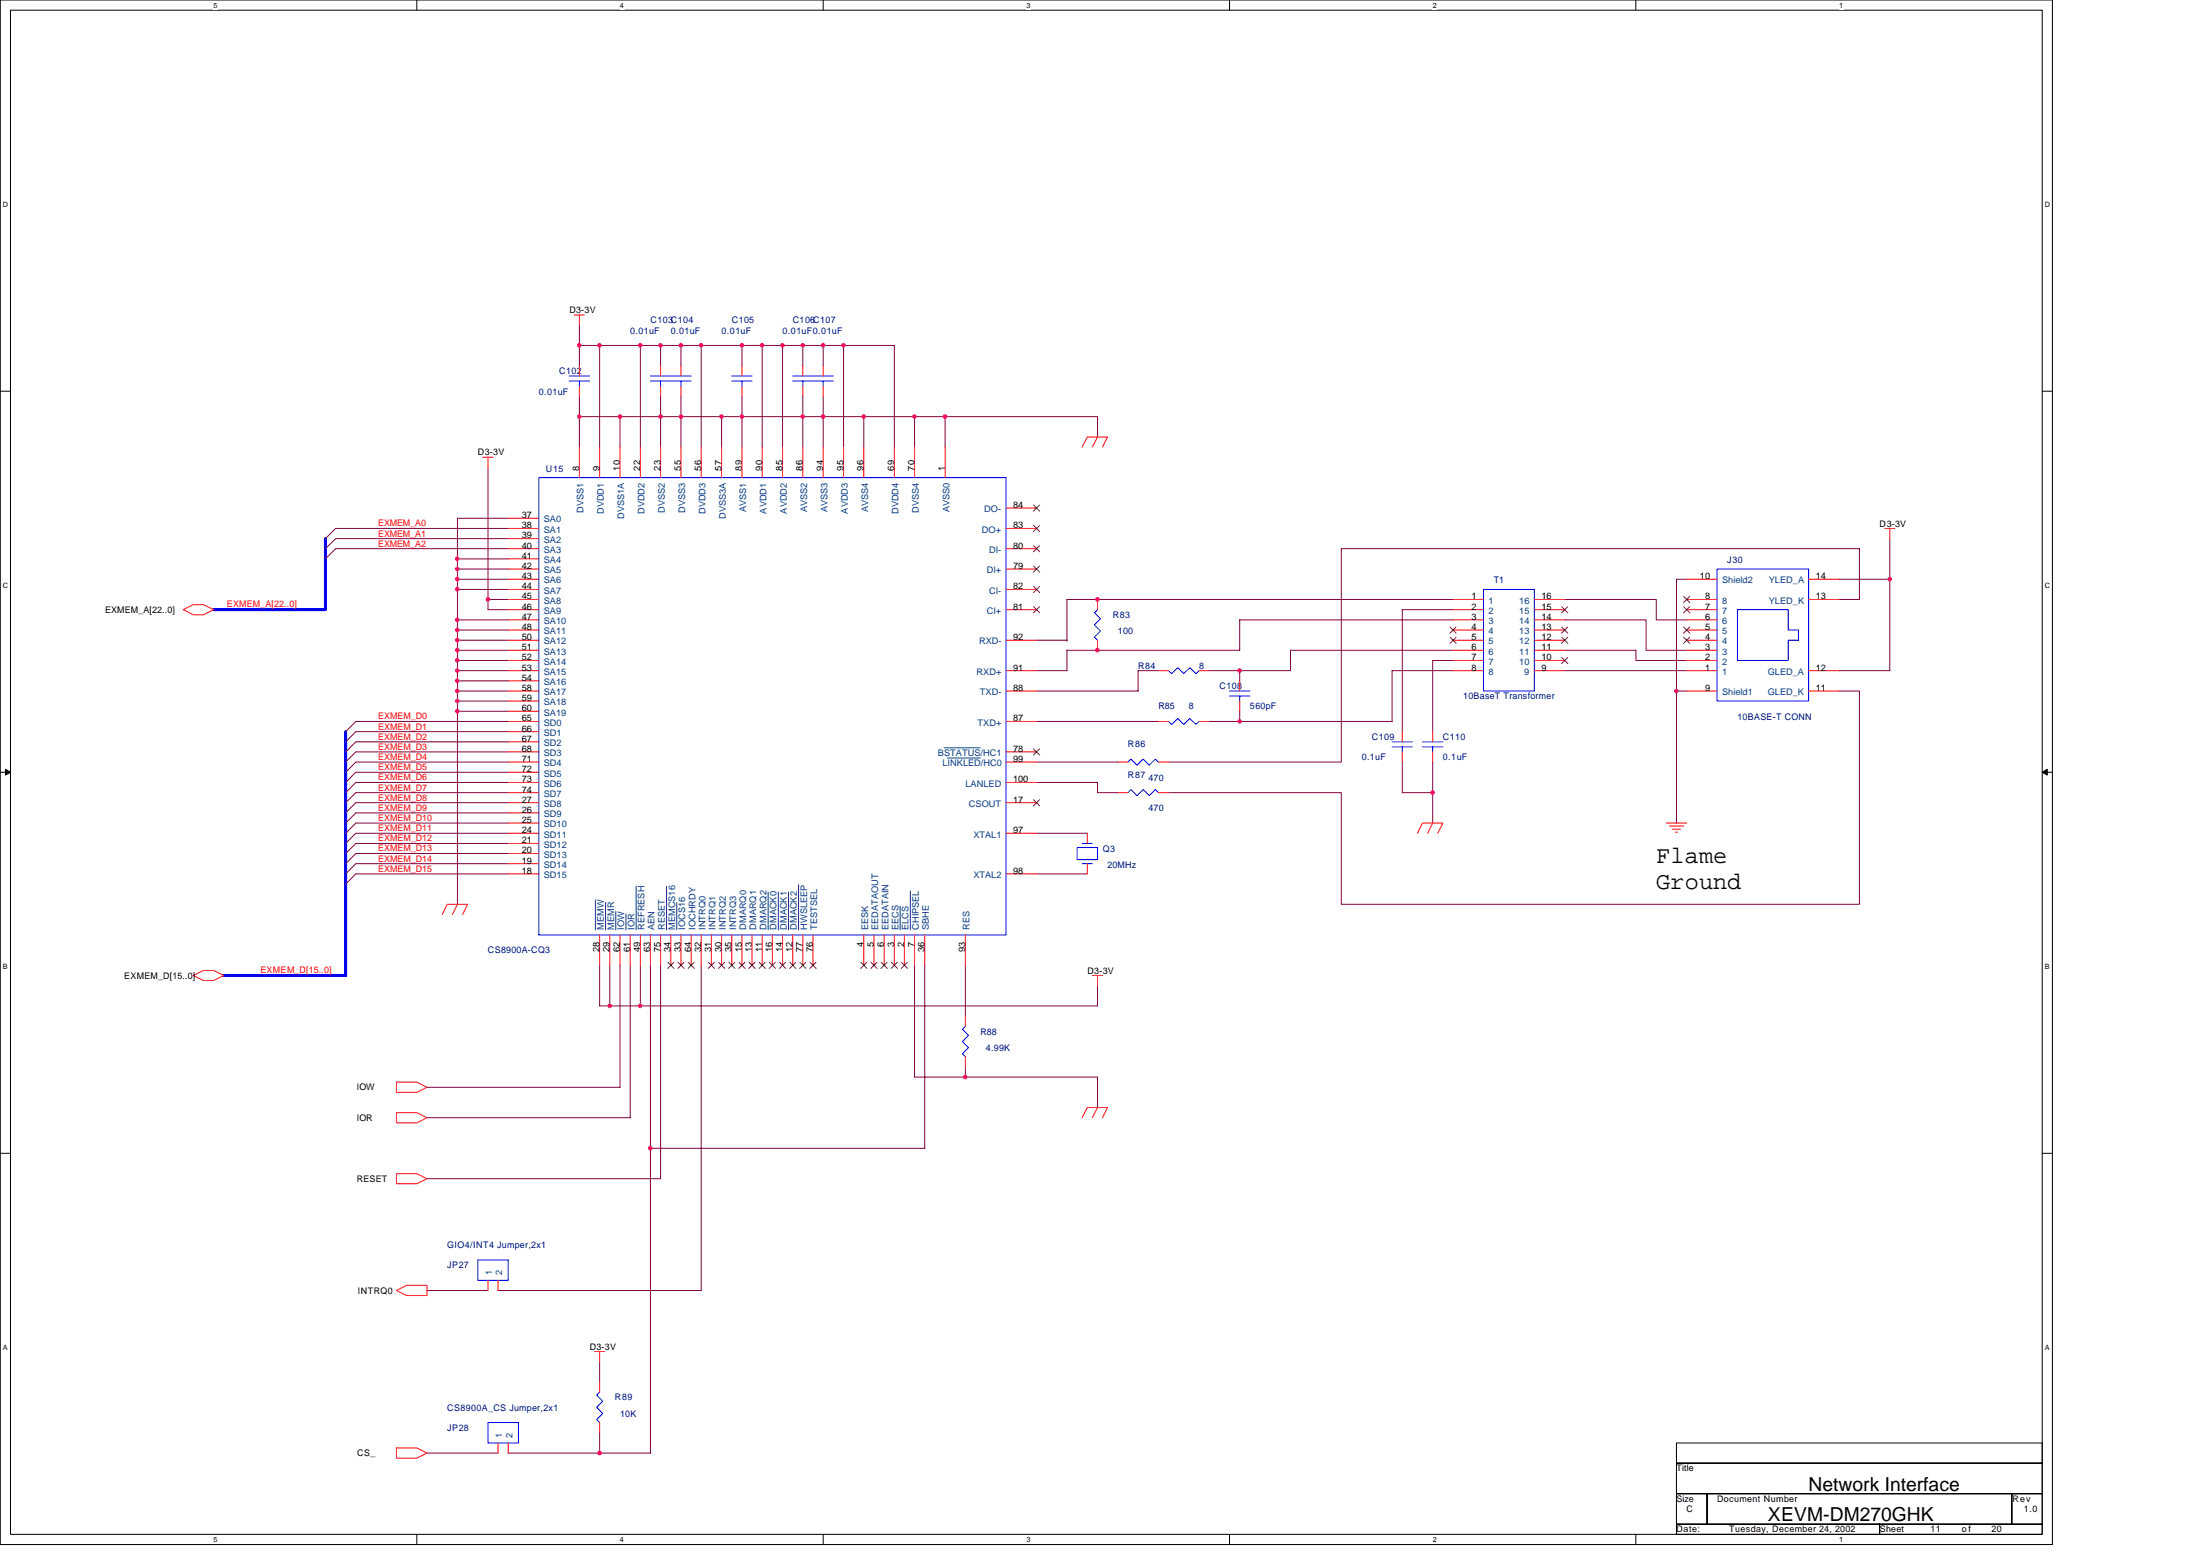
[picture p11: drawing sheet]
<svg xmlns="http://www.w3.org/2000/svg" width="297mm" height="210mm" viewBox="0 0 297 210" stroke-linecap="round" stroke-linejoin="round" font-family="sans-serif">
<path d="M0 0h277.1v208.5h-277.1zM1.4 1.4h274.3v205.7h-274.3z" fill="none" stroke="#000" stroke-width=".14"/>
<g fill="#fff">
<path d="M28.8 .1h.6v1.1h-.6z"/>
<path d="M28.8 207.3h.6v1.1h-.6z"/>
</g>
<path d="M56.3 0v1.4M56.3 207.1v1.4" fill="none" stroke="#000" stroke-width=".14"/>
<g fill="#fff">
<path d="M83.7 .1h.6v1.1h-.6z"/>
<path d="M83.7 207.3h.6v1.1h-.6z"/>
</g>
<path d="M111.1 0v1.4M111.1 207.1v1.4" fill="none" stroke="#000" stroke-width=".14"/>
<g fill="#fff">
<path d="M138.6 .1h.5v1.1h-.5z"/>
<path d="M138.6 207.3h.5v1.1h-.5z"/>
</g>
<path d="M166 0v1.4M166 207.1v1.4" fill="none" stroke="#000" stroke-width=".14"/>
<g fill="#fff">
<path d="M193.4 .1h.6v1.1h-.6z"/>
<path d="M193.4 207.3h.6v1.1h-.6z"/>
</g>
<path d="M220.9 0v1.4M220.9 207.1v1.4" fill="none" stroke="#000" stroke-width=".14"/>
<g fill="#fff">
<path d="M248.3 .1h.6v1.1h-.6z"/>
<path d="M248.3 207.3h.6v1.1h-.6z"/>
<path d="M.4 27.1h.7v1.1h-.7z"/>
<path d="M276.1 27.1h.7v1.1h-.7z"/>
<path d="M.4 78.5h.7v1.1h-.7z"/>
<path d="M276.1 78.5h.7v1.1h-.7z"/>
</g>
<path d="M0 52.8h1.4M275.7 52.8h1.4" fill="none" stroke="#000" stroke-width=".14"/>
<g fill="#fff">
<path d="M.4 130h.7v1.1h-.7z"/>
<path d="M276.1 130h.7v1.1h-.7z"/>
</g>
<path d="M0 104.2h1.4M275.7 104.2h1.4" fill="none" stroke="#000" stroke-width=".14"/>
<path d="M.7 103.8l.7 .4-.7 .4zM275.7 104.2l.7-.4v.8z" fill="#000" stroke="#000" stroke-width=".14"/>
<g fill="#fff">
<path d="M.4 181.4h.7v1.1h-.7z"/>
<path d="M276.1 181.4h.7v1.1h-.7z"/>
</g>
<path d="M0 155.7h1.4M275.7 155.7h1.4M226.4 194.8h49.3v2.7h-49.3zM226.4 197.5h49.3v4.1h-49.3zM226.4 201.6h4.1v4.1h-4.1zM226.4 205.7h27.4v1.4h-27.4zM230.5 201.6h41.1v4.1h-41.1zM253.8 205.7h21.9v1.4h-21.9zM271.6 201.6h4.1v4.1h-4.1z" fill="none" stroke="#000" stroke-width=".14"/>
<g fill="none" stroke="#800040" stroke-width=".14">
<path d="M78.2 56.2h70v2.8M78.2 46.6h24.7M78.2 43.9v5.5M78.2 53.5v6.8M81 46.6v13.7M83.7 56.2v4.1M86.5 46.6v13.7M89.2 46.6v2.8M89.2 53.5v6.8M91.9 46.6v2.8M91.9 53.5v6.8M94.7 46.6v13.7"/>
<path d="M97.4 56.2v4.1M100.2 46.6v2.8M100.2 53.5v6.8M102.9 46.6h2.8v13.7M102.9 46.6v13.7M105.7 46.6h15.1v13.7M108.4 46.6v2.8M108.4 53.5v6.8M111.1 46.6v2.8M111.1 53.5v6.8M113.9 46.6v13.7M116.6 56.2v4.1"/>
<path d="M123.5 56.2v4.1M127.6 56.2v4.1M61.8 79.6h6.8M61.8 75.4h6.8M61.8 78.2h6.8M61.8 76.8h6.8M65.9 63.1v17.8h2.7M68.6 71.3h-23.3l-1.4 1.4M68.6 72.7h-23.3l-1.4 1.4M68.6 74.1h-23.3l-1.4 1.3M68.6 70h-6.8v52.1M227.7 78.2h-1.3v32.9"/>
<path d="M248.3 78.2h6.9M255.2 72.7v17.8h-6.9M61.8 91.9h6.8M61.8 83.7h6.8M61.8 93.3h6.8M61.8 90.5h6.8M61.8 87.8h6.8M61.8 86.4h6.8M61.8 89.2h6.8M61.8 96h6.8M61.8 94.6h6.8M61.8 85h6.8"/>
<path d="M65.9 80.9v1.4h2.7M68.6 97.4h-20.6l-1.3 1.4M68.6 98.8h-20.6l-1.3 1.3M140 86.4h4.1M140 97.4h16.4M144.1 86.4h.1M156.4 90.5h-2.7v2.8h-13.7M167.4 90.5v1.4M167.4 96v1.4M196.2 83.7h-28.8v4.1h-23.3v2.7h-4.1M196.2 82.3h-6.9v16.5M196.2 87.8h-22v2.7h-10.9"/>
<path d="M196.2 90.5h-8.2v6.9h-24.7M196.2 80.9h-52.1v5.5M196.2 89.2h-2.8v9.6M211.3 80.9h12.3v2.8h4.1M211.3 83.7h10.9v4.1h5.5M211.3 87.8h9.6v1.4h6.8M211.3 90.5h16.4M226.4 93.3h1.3M248.3 80.9h2.8v-6.8h-70v28.8h-23.3M248.3 93.3h2.8v28.8h-70v-15.1h-23.3M68.6 101.5h-20.6l-1.3 1.4M68.6 100.1h-20.6l-1.3 1.4"/>
<path d="M68.6 105.6h-20.6l-1.3 1.4M68.6 104.2h-20.6l-1.3 1.4M68.6 102.9h-20.6l-1.3 1.3M68.6 107h-20.6l-1.3 1.4M68.6 111.1h-20.6l-1.3 1.4M68.6 109.7h-20.6l-1.3 1.4M68.6 108.4h-20.6l-1.3 1.3M68.6 112.5h-20.6l-1.3 1.4M68.6 116.6h-20.6l-1.3 1.4M68.6 115.2h-20.6l-1.3 1.4M68.6 113.9h-20.6l-1.3 1.3M68.6 118h-20.6l-1.3 1.3"/>
<path d="M140 105.6h8.2v1.4h2.7M140 112.5h6.8M140 118h6.8M140 102.9h10.9M189.3 102.9v4.1h4.1M193.4 102.9v8.2M81 130.3v5.5h67.2v-2.7M82.3 130.3v5.5M83.7 130.3v16.5h-26M85.1 130.3v20.6h-27.4M86.5 130.3v5.5M87.8 130.3v65.9h-19.2"/>
<path d="M89.2 130.3v28.8h-31.5M94.7 130.3v43.9h-27.5M123.5 130.3v15.1h24.7v4.1M124.9 130.3v24.7h-37.1M130.3 130.3v6.9M130.3 144v1.4M57.7 174.2h8.2M57.7 196.2h9.5M81 183.8v2.7M81 193.4v2.8"/>
</g>
<path d="M43.9 72.7v9.6h-15.1M46.7 98.8v32.9h-16.5" fill="none" stroke="#00f" stroke-width=".4"/>
<g fill="none" stroke="#f00" stroke-width=".14">
<path d="M77.5 42.5h1.4M78.2 42.5v1.4M78.2 49.4v1.4M78.2 52.1v1.4M89.2 49.4v1.4M89.2 52.1v1.4M91.9 49.4v1.4M91.9 52.1v1.4M100.2 49.4v1.4M100.2 52.1v1.4M108.4 49.4v1.4M108.4 52.1v1.4"/>
<path d="M111.1 49.4v1.4M111.1 52.1v1.4M148.2 59l-.7 1.3M65.2 61.7h1.4M65.9 61.7v1.4M68.6 71.3h4.1M68.6 78.2h4.1M68.6 70h4.1M68.6 72.7h4.1M68.6 74.1h4.1M68.6 75.4h4.1M68.6 76.8h4.1"/>
<path d="M68.6 79.6h4.1M78.2 60.3v4.2M81 60.3v4.2M83.7 60.3v4.2M86.5 60.3v4.2M89.2 60.3v4.2M91.9 60.3v4.2M94.7 60.3v4.2M97.4 60.3v4.2M100.2 60.3v4.2M102.9 60.3v4.2M105.7 60.3v4.2"/>
<path d="M108.4 60.3v4.2M111.1 60.3v4.2M113.9 60.3v4.2M116.6 60.3v4.2M120.8 60.3v4.2M123.5 60.3v4.2M127.6 60.3v4.2M135.8 71.3h4.2M135.8 74.1h4.2M135.8 76.8h4.2M135.8 79.6h4.2M135.8 68.6h4.2"/>
<path d="M146.1 60.3l.7-1.3h2.7l-.6 1.3M227.7 78.2h4.1M244.2 78.2h4.1M254.5 71.3h1.3M255.2 71.3v1.4M24.7 82.3l1.4-.7h1.4l1.3 .7-1.3 .7h-1.4zM68.6 90.5h4.1M68.6 89.2h4.1M68.6 87.8h4.1M68.6 86.4h4.1M68.6 85h4.1M68.6 83.7h4.1"/>
<path d="M68.6 82.3h4.1M68.6 80.9h4.1M68.6 93.3h4.1M68.6 91.9h4.1M68.6 94.6h4.1M68.6 96h4.1M68.6 97.4h4.1M68.6 98.8h4.1M135.8 90.5h4.2M135.8 86.4h4.2M135.8 82.3h4.2M135.8 93.3h4.2"/>
<path d="M135.8 97.4h4.2M148.2 80.9v1.4M148.2 86.4v1.4M156.4 90.5h1.4M156.4 97.4h1.4M161.9 90.5h1.4M161.9 97.4h1.4M167.4 91.9v1.4M167.4 94.6v1.4M189.3 98.8v1.3M193.4 98.8v1.3M196.2 90.5h4.1"/>
<path d="M196.2 89.2h4.1M196.2 87.8h4.1M196.2 86.4h4.1M196.2 85h4.1M196.2 83.7h4.1M196.2 82.3h4.1M196.2 80.9h4.1M207.2 90.5h4.1M207.2 89.2h4.1M207.2 87.8h4.1M207.2 86.4h4.1M207.2 85h4.1"/>
<path d="M207.2 83.7h4.1M207.2 82.3h4.1M207.2 80.9h4.1M227.7 90.5h4.1M227.7 89.2h4.1M227.7 87.8h4.1M227.7 86.4h4.1M227.7 85h4.1M227.7 83.7h4.1M227.7 82.3h4.1M227.7 80.9h4.1M227.7 93.3h4.1"/>
<path d="M244.2 90.5h4.1M244.2 80.9h4.1M244.2 93.3h4.1M68.6 111.1h4.1M68.6 100.1h4.1M68.6 101.5h4.1M68.6 102.9h4.1M68.6 104.2h4.1M68.6 105.6h4.1M68.6 107h4.1M68.6 108.4h4.1M68.6 109.7h4.1"/>
<path d="M68.6 112.5h4.1M68.6 113.9h4.1M68.6 115.2h4.1M68.6 116.6h4.1M68.6 118h4.1M135.8 101.5h4.2M135.8 102.9h4.2M135.8 105.6h4.2M135.8 108.4h4.2M135.8 112.5h4.2M135.8 118h4.2M146.8 112.5v1.4"/>
<path d="M146.8 116.6v1.4M150.9 102.9h1.4M150.9 107h1.4M156.4 102.9h1.4M156.4 107h1.4M189.3 101.5v1.4M191.4 112.5l.7-1.4h2.7l-.7 1.4M193.4 111.1l-.6 1.4M193.4 101.5v1.4M225 111.1h2.7M225.4 111.5h1.9M225.8 111.9h1.1"/>
<path d="M226.2 112.3h.3M26.1 131.7l1.4-.7h1.3l1.4 .7-1.4 .7h-1.3zM59.7 123.4l.7-1.3h2.7l-.6 1.3M61.8 122.1l-.7 1.3M81 126.2v4.1M82.3 126.2v4.1M83.7 126.2v4.1M85.1 126.2v4.1M86.5 126.2v4.1M87.8 126.2v4.1M89.2 126.2v4.1M90.6 126.2v4.1"/>
<path d="M91.9 126.2v4.1M93.3 126.2v4.1M94.7 126.2v4.1M96.1 126.2v4.1M97.4 126.2v4.1M98.8 126.2v4.1M100.2 126.2v4.1M101.5 126.2v4.1M102.9 126.2v4.1M104.3 126.2v4.1M105.7 126.2v4.1M107 126.2v4.1"/>
<path d="M108.4 126.2v4.1M109.8 126.2v4.1M116.6 126.2v4.1M118 126.2v4.1M119.4 126.2v4.1M120.8 126.2v4.1M122.1 126.2v4.1M123.5 126.2v4.1M124.9 126.2v4.1M130.3 126.2v4.1M130.3 137.2v1.3M147.5 131.7h1.4"/>
<path d="M148.2 131.7v1.4M53.5 146.1h2.8l1.4 .7-1.4 .6h-2.8zM53.5 150.2h2.8l1.4 .7-1.4 .7h-2.8zM53.5 158.4h2.8l1.4 .7-1.4 .7h-2.8zM130.3 142.6v1.4M146.1 150.9l.7-1.4h2.7l-.6 1.4M148.2 149.5l-.7 1.4M53.5 174.2l1.4-.7h2.8v1.4h-2.8zM65.9 172.8v1.4M67.2 172.8v1.4M53.5 195.5h2.8l1.4 .7-1.4 .6h-2.8zM67.2 194.8v1.4"/>
<path d="M68.6 194.8v1.4M80.3 182.4h1.4M81 182.4v1.4M81 186.5v1.4M81 192v1.4"/>
</g>
<g fill="none" stroke="#00f" stroke-width=".14">
<path d="M76.9 50.8h2.7M76.9 51.4h2.7M78.2 51.4v.7M87.8 50.8h5.5M87.8 51.4h5.5M89.2 51.4v.7M91.9 51.4v.7M98.8 50.8h2.7M98.8 51.4h2.7M100.2 51.4v.7M107 50.8h5.5M107 51.4h5.5"/>
<path d="M108.4 51.4v.7M111.1 51.4v.7M72.7 64.5h63.1v61.7h-63.1zM200.3 79.6h6.9v13.7h-6.9zM231.8 76.8h12.4v17.8h-12.4zM148.2 82.3l-.4 .4 .8 .8-.8 .8 .8 .9-.8 .8 .4 .4M157.8 90.5l.4 .4 .8-.8 .8 .8 .9-.8 .8 .8 .4-.4M157.8 97.4l.4 .4 .8-.8 .8 .8 .9-.8 .8 .8 .4-.4M166 93.3h2.8M166 94h2.8M167.4 94v.6M234.6 82.3h6.8v2.7h1.4v1.4h-1.4v2.8h-6.8z"/>
<path d="M145.4 114.4h2.8v1.6h-2.8zM146.1 113.9h1.4M146.1 116.6h1.4M152.3 102.9l.4-.4 .8 .8 .8-.8 .9 .8 .8-.8 .4 .4M152.3 107l.4-.4 .8 .8 .8-.8 .9 .8 .8-.8 .4 .4M188 100.1h2.7M188 100.8h2.7M189.3 100.8v.7M192.1 100.1h2.7M192.1 100.8h2.7M193.4 100.8v.7M130.3 138.5l-.4 .4 .9 .9-.9 .8 .9 .8-.9 .8 .4 .4"/>
<path d="M64.5 170.1h4.1v2.7h-4.1zM65.9 192h4.1v2.8h-4.1zM81 187.9l-.4 .4 .8 .8-.8 .9 .8 .8-.8 .8 .4 .4"/>
</g>
<g fill="none" stroke="#804000" stroke-width=".14">
<path d="M139.5 68.2l.9 .8M139.5 70.9l.9 .9M139.5 73.7l.9 .8M139.5 76.4l.9 .8M139.5 79.2l.9 .8M140.4 68.2l-.9 .8M140.4 70.9l-.9 .9M140.4 73.7l-.9 .8M140.4 76.4l-.9 .8M140.4 79.2l-.9 .8M139.5 81.9l.9 .8M140.4 81.9l-.9 .8"/>
<path d="M195.8 84.6l.8 .9M195.8 86l.8 .8M196.6 84.6l-.8 .9M196.6 86l-.8 .8M210.9 88.8l.8 .8M210.9 86l.8 .8M210.9 84.6l.8 .9M210.9 81.9l.8 .8M211.7 88.8l-.9 .8M211.7 86l-.9 .8M211.7 84.6l-.9 .9M211.7 81.9l-.9 .8"/>
<path d="M227.3 86l.9 .8M227.3 84.6l.9 .9M227.3 81.9l.9 .8M227.3 80.5l.9 .8M228.1 86l-.8 .8M228.1 84.6l-.8 .9M228.1 81.9l-.8 .8M228.1 80.5l-.8 .8M139.5 107.9l.9 .9M139.5 101.1l.9 .8M140.4 107.9l-.9 .9M140.4 101.1l-.9 .8"/>
<path d="M90.2 129.9l.8 .8M91 129.9l-.9 .8M91.5 129.9l.9 .8M92.3 129.9l-.8 .8M92.9 129.9l.8 .8M93.7 129.9l-.8 .8M95.6 129.9l.9 .8M96.5 129.9l-.9 .8M97 129.9l.9 .8M97.8 129.9l-.8 .8M98.4 129.9l.8 .8M99.2 129.9l-.8 .8"/>
<path d="M99.8 129.9l.8 .8M100.6 129.9l-.8 .8M101.1 129.9l.9 .8M101.9 129.9l-.8 .8M102.5 129.9l.8 .8M103.3 129.9l-.8 .8M103.9 129.9l.8 .8M104.7 129.9l-.8 .8M105.3 129.9l.8 .8M106.1 129.9l-.9 .8M106.6 129.9l.9 .8M107.4 129.9l-.8 .8"/>
<path d="M108 129.9l.8 .8M108.8 129.9l-.8 .8M109.4 129.9l.8 .8M110.2 129.9l-.9 .8M116.2 129.9l.8 .8M117 129.9l-.8 .8M117.6 129.9l.8 .8M118.4 129.9l-.8 .8M119 129.9l.8 .8M119.8 129.9l-.8 .8M120.4 129.9l.8 .8M121.2 129.9l-.9 .8"/>
<path d="M121.7 129.9l.8 .8M122.5 129.9l-.8 .8"/>
</g>
<g fill="none" stroke="#004080" stroke-width=".14">
<path d="M85.9 119.6v5.9M90 119.6v5.9M107.8 119.4v6.1M127.5 100.9h4.9M127.9 102.3h4.5M80.4 121.5v4M81.8 121.8v3.7M83.1 123v2.5M84.5 123.4v2.1M91.4 121.9v3.6M103.7 120.4v5.1M105.1 120.4v5.1"/>
<path d="M106.5 120.4v5.1M121.5 122.3v3.2M122.9 120.3v5.2"/>
</g>
<g fill="#f0f" stroke="#f0f" stroke-width=".14">
<circle cx="61.7" cy="91.9" r=".27"/>
<circle cx="61.7" cy="86.4" r=".27"/>
<circle cx="61.7" cy="96" r=".27"/>
<circle cx="65.9" cy="80.9" r=".27"/>
<circle cx="97.4" cy="56.2" r=".27"/>
<circle cx="80.9" cy="46.6" r=".27"/>
<circle cx="86.4" cy="46.6" r=".27"/>
<circle cx="78.2" cy="46.6" r=".27"/>
<circle cx="100.2" cy="46.6" r=".27"/>
<circle cx="105.6" cy="46.6" r=".27"/>
<circle cx="89.2" cy="46.6" r=".27"/>
<circle cx="102.9" cy="46.6" r=".27"/>
<circle cx="108.4" cy="46.6" r=".27"/>
<circle cx="113.9" cy="46.6" r=".27"/>
<circle cx="82.3" cy="135.8" r=".27"/>
<circle cx="130.3" cy="145.4" r=".27"/>
<circle cx="148.2" cy="80.9" r=".27"/>
<circle cx="148.2" cy="87.8" r=".27"/>
<circle cx="167.4" cy="90.5" r=".27"/>
<circle cx="193.4" cy="107" r=".27"/>
<circle cx="61.7" cy="89.1" r=".27"/>
<circle cx="94.7" cy="46.6" r=".27"/>
<circle cx="91.9" cy="46.6" r=".27"/>
<circle cx="111.1" cy="46.6" r=".27"/>
<circle cx="86.4" cy="135.8" r=".27"/>
<circle cx="167.4" cy="97.4" r=".27"/>
<circle cx="61.7" cy="79.6" r=".27"/>
<circle cx="61.7" cy="83.7" r=".27"/>
<circle cx="61.7" cy="90.5" r=".27"/>
<circle cx="89.2" cy="56.2" r=".27"/>
<circle cx="61.7" cy="87.8" r=".27"/>
<circle cx="61.7" cy="85" r=".27"/>
<circle cx="78.2" cy="56.2" r=".27"/>
<circle cx="83.7" cy="56.2" r=".27"/>
<circle cx="91.9" cy="56.2" r=".27"/>
<circle cx="123.5" cy="56.2" r=".27"/>
<circle cx="61.7" cy="78.2" r=".27"/>
<circle cx="116.6" cy="56.2" r=".27"/>
<circle cx="61.7" cy="76.8" r=".27"/>
<circle cx="100.2" cy="56.2" r=".27"/>
<circle cx="111.1" cy="56.2" r=".27"/>
<circle cx="108.4" cy="56.2" r=".27"/>
<circle cx="61.7" cy="93.3" r=".27"/>
<circle cx="61.7" cy="94.6" r=".27"/>
<circle cx="61.7" cy="75.4" r=".27"/>
<circle cx="127.6" cy="56.2" r=".27"/>
<circle cx="226.3" cy="93.3" r=".27"/>
<circle cx="255.1" cy="78.2" r=".27"/>
<circle cx="87.8" cy="155" r=".27"/>
<circle cx="80.9" cy="196.1" r=".27"/>
</g>
<g font-size="3.3">
<text x="223.6" y="116.5">Flame</text>
<text x="223.6" y="120">Ground</text>
</g>
<g font-size="2.6">
<text x="244.2" y="201.2">Network Interface</text>
<text x="238.7" y="205.3">XEVM-DM270GHK</text>
</g>
<g font-size="1.2">
<text x="76.9" y="42.3">D3-3V</text>
<text x="64.5" y="61.5">D3-3V</text>
<text x="78.2" y="63.5" transform="rotate(-90 78.2 63.5)">8</text>
<text x="80.9" y="63.5" transform="rotate(-90 80.9 63.5)">9</text>
<text x="83.7" y="63.5" transform="rotate(-90 83.7 63.5)">10</text>
<text x="86.4" y="63.5" transform="rotate(-90 86.4 63.5)">22</text>
<text x="89.2" y="63.5" transform="rotate(-90 89.2 63.5)">23</text>
<text x="91.9" y="63.5" transform="rotate(-90 91.9 63.5)">55</text>
<text x="94.7" y="63.5" transform="rotate(-90 94.7 63.5)">56</text>
<text x="97.4" y="63.5" transform="rotate(-90 97.4 63.5)">57</text>
<text x="100.2" y="63.5" transform="rotate(-90 100.2 63.5)">89</text>
<text x="102.9" y="63.5" transform="rotate(-90 102.9 63.5)">90</text>
<text x="105.6" y="63.5" transform="rotate(-90 105.6 63.5)">85</text>
<text x="108.4" y="63.5" transform="rotate(-90 108.4 63.5)">86</text>
<text x="111.1" y="63.5" transform="rotate(-90 111.1 63.5)">94</text>
<text x="113.9" y="63.5" transform="rotate(-90 113.9 63.5)">95</text>
<text x="116.6" y="63.5" transform="rotate(-90 116.6 63.5)">96</text>
<text x="120.7" y="63.5" transform="rotate(-90 120.7 63.5)">69</text>
<text x="123.5" y="63.5" transform="rotate(-90 123.5 63.5)">70</text>
<text x="127.6" y="63.5" transform="rotate(-90 127.6 63.5)">1</text>
<text x="70.4" y="69.9">37</text>
<text x="70.4" y="71.3">38</text>
<text x="136.8" y="68.6">84</text>
<text x="136.8" y="71.3">83</text>
<text x="253.8" y="71.1">D3-3V</text>
<text x="70.4" y="72.7">39</text>
<text x="70.4" y="74">40</text>
<text x="70.4" y="75.4">41</text>
<text x="70.4" y="76.8">42</text>
<text x="136.8" y="74">80</text>
<text x="136.8" y="76.8">79</text>
<text x="14.2" y="82.7">EXMEM_A[22..0]</text>
<text x="70.4" y="78.2">43</text>
<text x="70.4" y="79.5">44</text>
<text x="70.4" y="80.9">45</text>
<text x="70.4" y="82.3">46</text>
<text x="70.4" y="83.7">47</text>
<text x="136.8" y="79.5">82</text>
<text x="136.8" y="82.3">81</text>
<text x="198.7" y="80.9">1</text>
<text x="198.7" y="82.3">2</text>
<text x="198.7" y="83.7">3</text>
<text x="208.1" y="83.7">14</text>
<text x="208.1" y="82.3">15</text>
<text x="208.1" y="80.9">16</text>
<text x="229.5" y="78.2">10</text>
<text x="230.2" y="83.7">6</text>
<text x="230.2" y="82.3">7</text>
<text x="230.2" y="80.9">8</text>
<text x="245.1" y="78.2">14</text>
<text x="245.1" y="80.9">13</text>
<text x="70.4" y="85">48</text>
<text x="70.4" y="86.4">50</text>
<text x="70.4" y="87.8">51</text>
<text x="70.4" y="89.1">52</text>
<text x="136.8" y="86.4">92</text>
<text x="198.7" y="85">4</text>
<text x="198.7" y="86.4">5</text>
<text x="198.7" y="87.8">6</text>
<text x="198.7" y="89.1">7</text>
<text x="208.1" y="89.1">10</text>
<text x="208.1" y="87.8">11</text>
<text x="208.1" y="86.4">12</text>
<text x="208.1" y="85">13</text>
<text x="230.2" y="89.1">2</text>
<text x="230.2" y="87.8">3</text>
<text x="230.2" y="86.4">4</text>
<text x="230.2" y="85">5</text>
<text x="70.4" y="90.5">53</text>
<text x="70.4" y="91.9">54</text>
<text x="70.4" y="93.3">58</text>
<text x="70.4" y="94.6">59</text>
<text x="70.4" y="96">60</text>
<text x="136.8" y="90.5">91</text>
<text x="136.8" y="93.3">88</text>
<text x="198.7" y="90.5">8</text>
<text x="208.1" y="90.5">9</text>
<text x="230.2" y="90.5">1</text>
<text x="230.2" y="93.3">9</text>
<text x="245.1" y="90.5">12</text>
<text x="245.1" y="93.3">11</text>
<text x="70.4" y="97.4">65</text>
<text x="70.4" y="98.7">66</text>
<text x="70.4" y="100.1">67</text>
<text x="70.4" y="101.5">68</text>
<text x="136.8" y="101.5">78</text>
<text x="136.8" y="97.4">87</text>
<text x="70.4" y="102.8">71</text>
<text x="70.4" y="104.2">72</text>
<text x="70.4" y="105.6">73</text>
<text x="70.4" y="107">74</text>
<text x="136.8" y="105.6">100</text>
<text x="136.8" y="102.8">99</text>
<text x="70.4" y="108.3">27</text>
<text x="70.4" y="109.7">26</text>
<text x="70.4" y="111.1">25</text>
<text x="70.4" y="112.5">24</text>
<text x="70.4" y="113.8">21</text>
<text x="136.8" y="108.3">17</text>
<text x="136.8" y="112.5">97</text>
<text x="70.4" y="115.2">20</text>
<text x="70.4" y="116.6">19</text>
<text x="70.4" y="117.9">18</text>
<text x="136.8" y="117.9">98</text>
<text x="80.9" y="128.5" transform="rotate(-90 80.9 128.5)">28</text>
<text x="82.3" y="128.5" transform="rotate(-90 82.3 128.5)">29</text>
<text x="83.7" y="128.5" transform="rotate(-90 83.7 128.5)">62</text>
<text x="85.1" y="128.5" transform="rotate(-90 85.1 128.5)">61</text>
<text x="86.4" y="128.5" transform="rotate(-90 86.4 128.5)">49</text>
<text x="87.8" y="128.5" transform="rotate(-90 87.8 128.5)">63</text>
<text x="89.2" y="128.5" transform="rotate(-90 89.2 128.5)">75</text>
<text x="90.5" y="128.5" transform="rotate(-90 90.5 128.5)">34</text>
<text x="91.9" y="128.5" transform="rotate(-90 91.9 128.5)">33</text>
<text x="93.3" y="128.5" transform="rotate(-90 93.3 128.5)">64</text>
<text x="94.7" y="128.5" transform="rotate(-90 94.7 128.5)">32</text>
<text x="96" y="128.5" transform="rotate(-90 96 128.5)">31</text>
<text x="97.4" y="128.5" transform="rotate(-90 97.4 128.5)">30</text>
<text x="98.8" y="128.5" transform="rotate(-90 98.8 128.5)">35</text>
<text x="100.2" y="128.5" transform="rotate(-90 100.2 128.5)">15</text>
<text x="101.5" y="128.5" transform="rotate(-90 101.5 128.5)">13</text>
<text x="102.9" y="128.5" transform="rotate(-90 102.9 128.5)">11</text>
<text x="104.3" y="128.5" transform="rotate(-90 104.3 128.5)">16</text>
<text x="105.6" y="128.5" transform="rotate(-90 105.6 128.5)">14</text>
<text x="107" y="128.5" transform="rotate(-90 107 128.5)">12</text>
<text x="108.4" y="128.5" transform="rotate(-90 108.4 128.5)">77</text>
<text x="109.7" y="128.5" transform="rotate(-90 109.7 128.5)">76</text>
<text x="116.6" y="127.8" transform="rotate(-90 116.6 127.8)">4</text>
<text x="118" y="127.8" transform="rotate(-90 118 127.8)">5</text>
<text x="119.4" y="127.8" transform="rotate(-90 119.4 127.8)">6</text>
<text x="120.7" y="127.8" transform="rotate(-90 120.7 127.8)">3</text>
<text x="122.1" y="127.8" transform="rotate(-90 122.1 127.8)">2</text>
<text x="123.5" y="127.8" transform="rotate(-90 123.5 127.8)">7</text>
<text x="124.8" y="128.5" transform="rotate(-90 124.8 128.5)">36</text>
<text x="130.3" y="128.5" transform="rotate(-90 130.3 128.5)">93</text>
<text x="146.8" y="131.4">D3-3V</text>
<text x="16.8" y="132.1">EXMEM_D[15..0]</text>
<text x="48.2" y="147.2">IOW</text>
<text x="48.2" y="151.3">IOR</text>
<text x="48.2" y="159.6">RESET</text>
<text x="48.3" y="174.6">INTRQ0</text>
<text x="79.6" y="182.2">D3-3V</text>
<text x="48.2" y="196.6">CS_</text>
<text x="226.4" y="198.6">Title</text>
<text x="226.4" y="202.8">Size</text>
<text x="231.8" y="202.8">Document Number</text>
<text x="271.7" y="202.8">Rev</text>
<text x="226.4" y="206.9">Date:</text>
<text x="227.7" y="204.1">C</text>
<text x="233.5" y="206.9">Tuesday, December 24, 2002</text>
<text x="253.8" y="206.9">Sheet</text>
<text x="260.7" y="206.9">11</text>
<text x="264.9" y="206.9">o f</text>
<text x="268.9" y="206.9">20</text>
<text x="273.3" y="204.1">1.0</text>
</g>
<g font-size="1.2" fill="#000080">
<text x="85.1" y="45">0.01uF</text>
<text x="87.8" y="43.6">C103C104</text>
<text x="90.6" y="45">0.01uF</text>
<text x="97.4" y="45">0.01uF</text>
<text x="98.8" y="43.6">C105</text>
<text x="105.7" y="45">0.01uF0.01uF</text>
<text x="107" y="43.6">C106C107</text>
<text x="72.7" y="53.3">0.01uF</text>
<text x="75.5" y="50.5">C102</text>
<text x="73.7" y="63.7">U15</text>
<text x="233.2" y="76">J30</text>
<text x="150.2" y="83.4">R83</text>
<text x="201.7" y="78.8">T1</text>
<text x="150.9" y="85.6">100</text>
<text x="153.7" y="90.3">R84</text>
<text x="156.4" y="95.8">R85</text>
<text x="160.5" y="95.8">8</text>
<text x="161.9" y="90.3">8</text>
<text x="164.7" y="93">C108</text>
<text x="168.8" y="95.8">560pF</text>
<text x="197.6" y="94.4">10BaseT Transformer</text>
<text x="152.3" y="100.8">R86</text>
<text x="185.2" y="99.9">C109</text>
<text x="194.8" y="99.9">C110</text>
<text x="234.6" y="97.1">10BASE-T CONN</text>
<text x="152.3" y="105">R87</text>
<text x="155.1" y="105.4">470</text>
<text x="183.9" y="102.6">0.1uF</text>
<text x="194.8" y="102.6">0.1uF</text>
<text x="155.1" y="109.5">470</text>
<text x="148.9" y="115">Q3</text>
<text x="149.5" y="117.2">20MHz</text>
<text x="65.9" y="128.7">CS8900A-CQ3</text>
<text x="132.4" y="139.7">R88</text>
<text x="133.1" y="141.9">4.99K</text>
<text x="60.4" y="171.2">JP27</text>
<text x="60.4" y="168.5">GIO4/INT4 Jumper,2x1</text>
<text x="60.4" y="190.4">CS8900A_CS Jumper,2x1</text>
<text x="83" y="189">R89</text>
<text x="83.7" y="191.2">10K</text>
<text x="60.4" y="193.1">JP28</text>
</g>
<g font-size="1.2" fill="#f00">
<text x="51.1" y="71.1">EXMEM_A0</text>
<text x="51.1" y="72.4">EXMEM_A1</text>
<text x="51.1" y="73.8">EXMEM_A2</text>
<text x="30.6" y="81.9">EXMEM_A[22..0]</text>
<text x="51.1" y="97.1">EXMEM_D0</text>
<text x="51.1" y="98.5">EXMEM_D1</text>
<text x="51.1" y="99.9">EXMEM_D2</text>
<text x="51.1" y="101.2">EXMEM_D3</text>
<text x="51.1" y="106.7">EXMEM_D7</text>
<text x="51.1" y="102.6">EXMEM_D4</text>
<text x="51.1" y="104">EXMEM_D5</text>
<text x="51.1" y="105.3">EXMEM_D6</text>
<text x="51.1" y="112.2">EXMEM_D11</text>
<text x="51.1" y="108.1">EXMEM_D8</text>
<text x="51.1" y="113.6">EXMEM_D12</text>
<text x="51.1" y="109.5">EXMEM_D9</text>
<text x="51.1" y="110.8">EXMEM_D10</text>
<text x="51.1" y="117.7">EXMEM_D15</text>
<text x="51.1" y="114.9">EXMEM_D13</text>
<text x="51.1" y="116.3">EXMEM_D14</text>
<text x="35.2" y="131.3">EXMEM_D[15..0]</text>
</g>
<g font-size="1.2" fill="#004080">
<text x="73.4" y="70.5">SA0</text>
<text x="73.4" y="71.9">SA1</text>
<text x="78.8" y="69.2" transform="rotate(-90 78.8 69.2)">DVSS1</text>
<text x="81.5" y="69.4" transform="rotate(-90 81.5 69.4)">DVDD1</text>
<text x="84.3" y="70.1" transform="rotate(-90 84.3 70.1)">DVSS1A</text>
<text x="87" y="69.4" transform="rotate(-90 87 69.4)">DVDD2</text>
<text x="89.8" y="69.2" transform="rotate(-90 89.8 69.2)">DVSS2</text>
<text x="92.5" y="69.2" transform="rotate(-90 92.5 69.2)">DVSS3</text>
<text x="95.2" y="69.4" transform="rotate(-90 95.2 69.4)">DVDD3</text>
<text x="98" y="70.1" transform="rotate(-90 98 70.1)">DVSS3A</text>
<text x="100.7" y="69.2" transform="rotate(-90 100.7 69.2)">AVSS1</text>
<text x="103.5" y="69.3" transform="rotate(-90 103.5 69.3)">AVDD1</text>
<text x="106.2" y="69.3" transform="rotate(-90 106.2 69.3)">AVDD2</text>
<text x="109" y="69.2" transform="rotate(-90 109 69.2)">AVSS2</text>
<text x="111.7" y="69.2" transform="rotate(-90 111.7 69.2)">AVSS3</text>
<text x="114.5" y="69.3" transform="rotate(-90 114.5 69.3)">AVDD3</text>
<text x="117.2" y="69.2" transform="rotate(-90 117.2 69.2)">AVSS4</text>
<text x="121.3" y="69.4" transform="rotate(-90 121.3 69.4)">DVDD4</text>
<text x="124.1" y="69.2" transform="rotate(-90 124.1 69.2)">DVSS4</text>
<text x="128.2" y="69.2" transform="rotate(-90 128.2 69.2)">AVSS0</text>
<text x="132.6" y="71.9">DO+</text>
<text x="132.9" y="69.2">DO-</text>
<text x="73.4" y="73.3">SA2</text>
<text x="73.4" y="74.6">SA3</text>
<text x="73.4" y="76">SA4</text>
<text x="73.4" y="77.4">SA5</text>
<text x="133.2" y="77.4">DI+</text>
<text x="133.5" y="74.6">DI-</text>
<text x="73.4" y="78.8">SA6</text>
<text x="73.4" y="80.1">SA7</text>
<text x="73.4" y="81.5">SA8</text>
<text x="73.4" y="82.9">SA9</text>
<text x="133.2" y="82.9">CI+</text>
<text x="133.5" y="80.1">CI-</text>
<text x="201" y="81.5">1</text>
<text x="201" y="82.9">2</text>
<text x="205.1" y="82.9">15</text>
<text x="205.1" y="81.5">16</text>
<text x="232.5" y="82.9">7</text>
<text x="232.5" y="81.5">8</text>
<text x="232.5" y="78.8">Shield2</text>
<text x="238.8" y="78.8">YLED_A</text>
<text x="238.8" y="81.5">YLED_K</text>
<text x="73.4" y="84.2">SA10</text>
<text x="73.4" y="85.6">SA11</text>
<text x="73.4" y="87">SA12</text>
<text x="73.4" y="88.3">SA13</text>
<text x="73.4" y="89.7">SA14</text>
<text x="132.2" y="87">RXD-</text>
<text x="201" y="84.2">3</text>
<text x="201" y="85.6">4</text>
<text x="201" y="87">5</text>
<text x="201" y="88.3">6</text>
<text x="201" y="89.7">7</text>
<text x="205.1" y="89.7">10</text>
<text x="205.1" y="88.3">11</text>
<text x="205.1" y="87">12</text>
<text x="205.1" y="85.6">13</text>
<text x="205.1" y="84.2">14</text>
<text x="232.5" y="89.7">2</text>
<text x="232.5" y="88.3">3</text>
<text x="232.5" y="87">4</text>
<text x="232.5" y="85.6">5</text>
<text x="232.5" y="84.2">6</text>
<text x="73.4" y="91.1">SA15</text>
<text x="73.4" y="92.5">SA16</text>
<text x="73.4" y="93.9">SA17</text>
<text x="73.4" y="95.2">SA18</text>
<text x="131.9" y="91.1">RXD+</text>
<text x="132.3" y="93.9">TXD-</text>
<text x="201" y="91.1">8</text>
<text x="205.8" y="91.1">9</text>
<text x="232.5" y="91.1">1</text>
<text x="232.5" y="93.9">Shield1</text>
<text x="238.7" y="91.1">GLED_A</text>
<text x="238.7" y="93.9">GLED_K</text>
<text x="73.4" y="96.6">SA19</text>
<text x="73.4" y="98">SD0</text>
<text x="73.4" y="99.3">SD1</text>
<text x="73.4" y="100.7">SD2</text>
<text x="132" y="98">TXD+</text>
<text x="73.4" y="102.1">SD3</text>
<text x="73.4" y="103.4">SD4</text>
<text x="73.4" y="104.8">SD5</text>
<text x="73.4" y="106.2">SD6</text>
<text x="73.4" y="107.6">SD7</text>
<text x="126.6" y="102.1">BSTATUS/HC1</text>
<text x="127.3" y="103.4">LINKLED/HC0</text>
<text x="130.4" y="106.2">LANLED</text>
<text x="73.4" y="108.9">SD8</text>
<text x="73.4" y="110.3">SD9</text>
<text x="73.4" y="111.7">SD10</text>
<text x="73.4" y="113.1">SD11</text>
<text x="130.8" y="108.9">CSOUT</text>
<text x="131.4" y="113.1">XTAL1</text>
<text x="73.4" y="114.4">SD12</text>
<text x="73.4" y="115.8">SD13</text>
<text x="73.4" y="117.2">SD14</text>
<text x="73.4" y="118.5">SD15</text>
<text x="131.4" y="118.5">XTAL2</text>
<text x="81.5" y="125.5" transform="rotate(-90 81.5 125.5)">MEMW</text>
<text x="82.9" y="125.5" transform="rotate(-90 82.9 125.5)">MEMR</text>
<text x="84.3" y="125.5" transform="rotate(-90 84.3 125.5)">IOW</text>
<text x="85.7" y="125.5" transform="rotate(-90 85.7 125.5)">IOR</text>
<text x="87" y="125.5" transform="rotate(-90 87 125.5)">REFRESH</text>
<text x="88.4" y="125.5" transform="rotate(-90 88.4 125.5)">AEN</text>
<text x="89.8" y="125.5" transform="rotate(-90 89.8 125.5)">RESET</text>
<text x="91.1" y="125.5" transform="rotate(-90 91.1 125.5)">MEMCS16</text>
<text x="92.5" y="125.5" transform="rotate(-90 92.5 125.5)">IOCS16</text>
<text x="93.9" y="125.5" transform="rotate(-90 93.9 125.5)">IOCHRDY</text>
<text x="95.2" y="125.5" transform="rotate(-90 95.2 125.5)">INTRQ0</text>
<text x="96.6" y="125.5" transform="rotate(-90 96.6 125.5)">INTRQ1</text>
<text x="98" y="125.5" transform="rotate(-90 98 125.5)">INTRQ2</text>
<text x="99.4" y="125.5" transform="rotate(-90 99.4 125.5)">INTRQ3</text>
<text x="100.7" y="125.5" transform="rotate(-90 100.7 125.5)">DMARQ0</text>
<text x="102.1" y="125.5" transform="rotate(-90 102.1 125.5)">DMARQ1</text>
<text x="103.5" y="125.5" transform="rotate(-90 103.5 125.5)">DMARQ2</text>
<text x="104.9" y="125.5" transform="rotate(-90 104.9 125.5)">DMACK0</text>
<text x="106.2" y="125.5" transform="rotate(-90 106.2 125.5)">DMACK1</text>
<text x="107.6" y="125.5" transform="rotate(-90 107.6 125.5)">DMACK2</text>
<text x="109" y="125.5" transform="rotate(-90 109 125.5)">HWSLEEP</text>
<text x="110.3" y="125.5" transform="rotate(-90 110.3 125.5)">TESTSEL</text>
<text x="117.2" y="125.5" transform="rotate(-90 117.2 125.5)">EESK</text>
<text x="118.6" y="125.5" transform="rotate(-90 118.6 125.5)">EEDATAOUT</text>
<text x="119.9" y="125.5" transform="rotate(-90 119.9 125.5)">EEDATAIN</text>
<text x="121.3" y="125.5" transform="rotate(-90 121.3 125.5)">EECS</text>
<text x="122.7" y="125.5" transform="rotate(-90 122.7 125.5)">ELCS</text>
<text x="124.1" y="125.5" transform="rotate(-90 124.1 125.5)">CHIPSEL</text>
<text x="125.4" y="125.5" transform="rotate(-90 125.4 125.5)">SBHE</text>
<text x="130.9" y="125.5" transform="rotate(-90 130.9 125.5)">RES</text>
<text x="66.5" y="172.1" transform="rotate(-90 66.5 172.1)">1</text>
<text x="67.8" y="172.1" transform="rotate(-90 67.8 172.1)">2</text>
<text x="67.8" y="194.1" transform="rotate(-90 67.8 194.1)">1</text>
<text x="69.2" y="194.1" transform="rotate(-90 69.2 194.1)">2</text>
</g>
<g font-size="1">
<text x="28.8" y="1">5</text>
<text x="83.7" y="1">4</text>
<text x="138.6" y="1">3</text>
<text x="193.4" y="1">2</text>
<text x="248.3" y="1">1</text>
<text x=".4" y="28">D</text>
<text x="276.1" y="28">D</text>
<text x=".4" y="79.4">C</text>
<text x="276.1" y="79.4">C</text>
<text x=".4" y="130.9">B</text>
<text x="276.1" y="130.9">B</text>
<text x=".4" y="182.3">A</text>
<text x="276.1" y="182.3">A</text>
<text x="28.8" y="208.2">5</text>
<text x="83.7" y="208.2">4</text>
<text x="138.6" y="208.2">3</text>
<text x="193.4" y="208.2">2</text>
<text x="248.3" y="208.2">1</text>
</g>
</svg>
